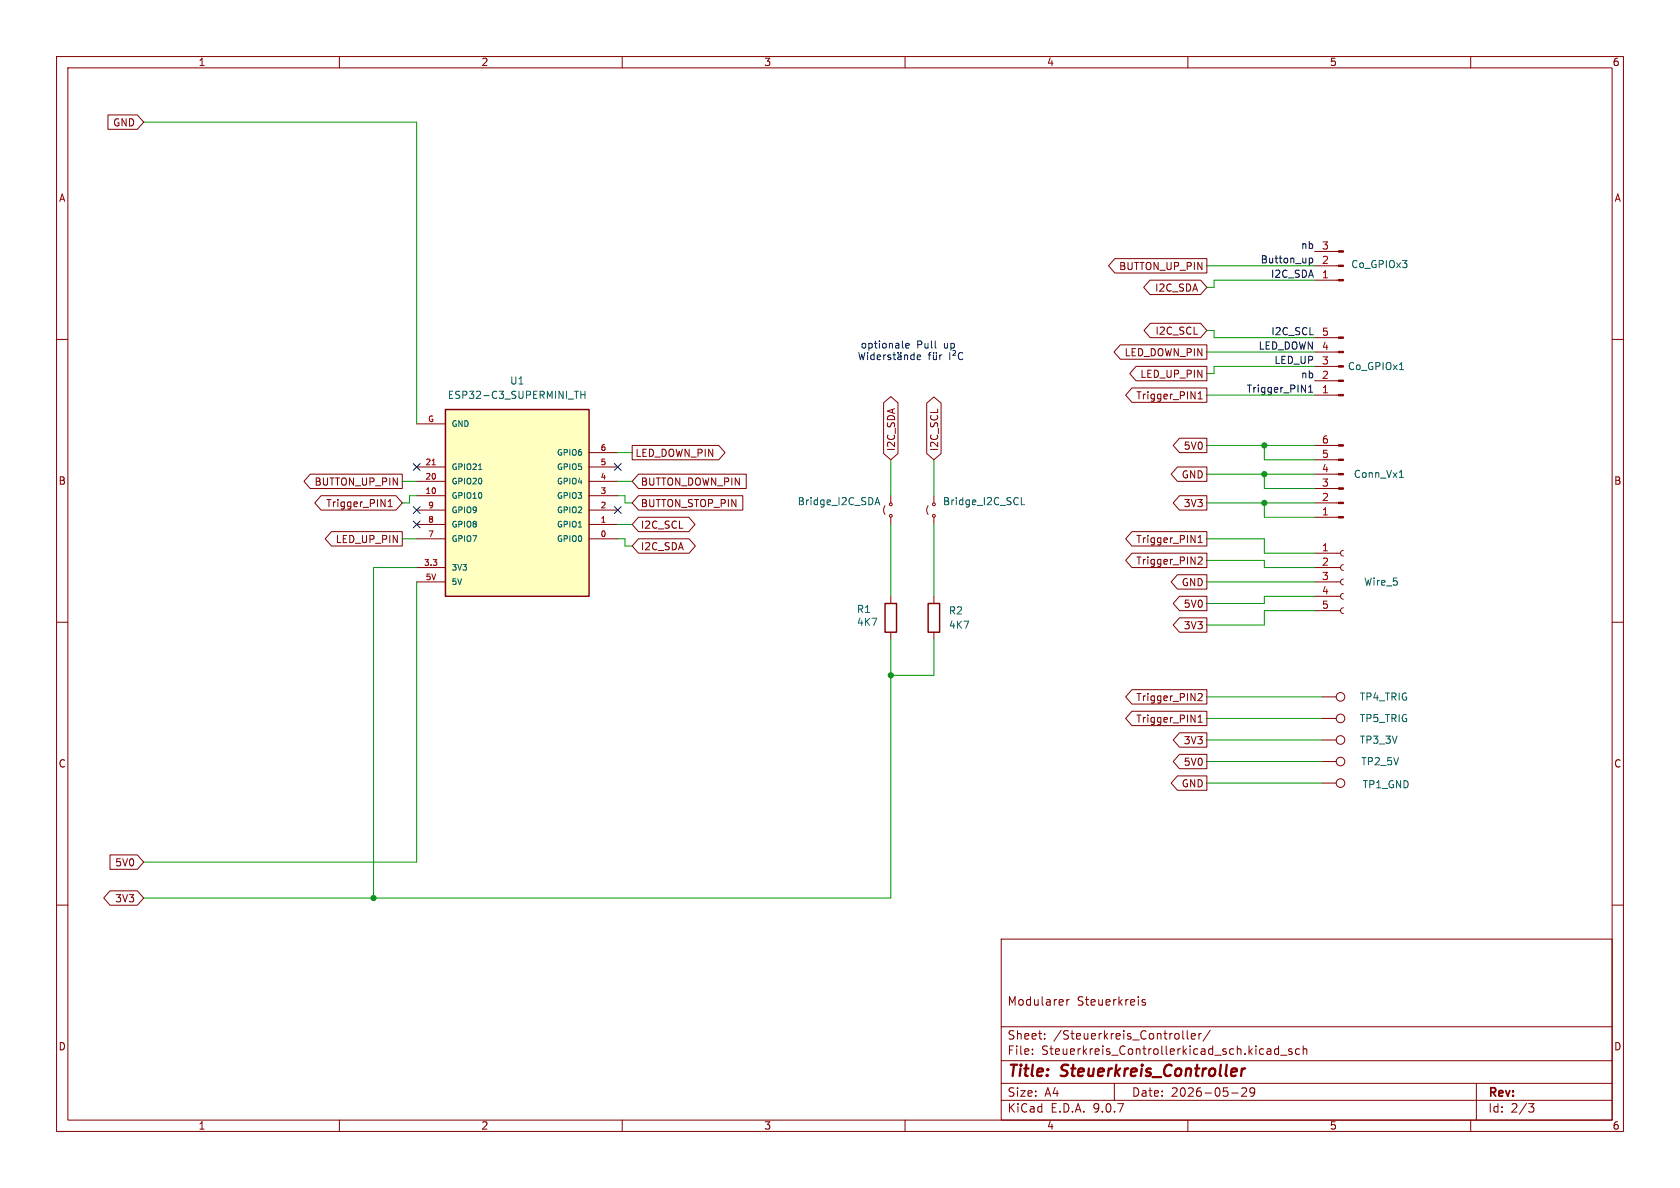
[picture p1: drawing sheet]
<svg xmlns="http://www.w3.org/2000/svg" width="297mm" height="210mm" viewBox="0 0 297 210" stroke-linecap="round" stroke-linejoin="round" font-family="sans-serif">
<g fill="none" stroke="#840000" stroke-width=".18">
<path d="M10 10h277v190h-277zM12 12h273v186h-273zM60 10v2M110 10v2M160 10v2M210 10v2M260 10v2M232.4 49.5h4.2M232.4 47h4.2M232.4 44.5h4.2M232.4 59.7h4.2M10 60h2"/>
<path d="M232.4 78.7h4.2M232.4 69.9h4.2M232.4 67.3h4.2M232.4 64.8h4.2M232.4 62.2h4.2M285 60h2M156.5 89.4l-.3 .7 .3 .8M157.5 87.6v1.3M157.5 91.4v1.3M232.4 97.8h4.6M232.4 91.4h4.2M232.4 88.9h4.2"/>
<path d="M232.4 86.4h4.2M232.4 83.8h4.2M232.4 81.3h4.2M237.5 97.3l-.4 .1-.1 .4 .1 .3 .4 .2M237.5 99.8l-.4 .2-.1 .3 .1 .4 .4 .1M10 110h2M232.4 100.3h4.6M232.4 102.9h4.6M232.4 105.4h4.6M232.4 108h4.6M237.5 102.4l-.4 .1-.1 .4 .1 .3 .4 .2M237.5 104.9l-.4 .2-.1 .3 .1 .4 .4 .1"/>
<path d="M237.5 107.4l-.4 .2-.1 .4 .1 .3 .4 .2M285 110h2M233.7 127h2.5M233.7 134.6h2.5M233.7 123.2h2.5M233.7 130.8h2.5M10 160h2M177 166h108v32h-108zM188.6 176.7v1M189 176.7l-.3 .1-.1 .2M202.5 176.8l-.4-.1-.2 .2 .1 .2 .5 .2v.3h-.6M285 160h2"/>
<path d="M60 198v2M110 198v2M160 198v2M177 194.5h108M177 191.5h108M177 187.5h108M177 181.5h108M182.5 186.3v.1M182.5 185.5v.1M184.7 183.6v.1M184.7 182.8v.1M197 191.5v3"/>
<path d="M209.1 182.2v1.3l.2 .2M209.9 182.2v1.3l.2 .2M210 198v2M210.6 183.2l.7-.1-.1-.3-.4-.1-.2 .2 .1 .7h.5M212 182.7v1M212.4 182.7l-.3 .1-.1 .2M214 182.1l-1.3 2M217.7 193.2h1.2M219.5 192.4l.6-.1 .2 .1 .1 .3-.9 1.1h.9M221.8 192.9l-.3 .3h-.3l-.2-.3 .1-.5 .4-.1 .2 .1a.99 .99 0 0 1-.3 1.4h-.3M224.6 185.5l.1 .9M224.7 186.3l-.2 .1"/>
<path d="M224.7 185.8h-.2M226 184.9v1.5M226 185.5l-.4-.1-.3 .3v.4l.2 .2h.5M226.4 186.5h1.1M228.4 185.5l-.4-.1-.2 .2 .1 .2 .5 .2v.3h-.6M229.7 185.5l-.4-.1-.3 .3v.4l.2 .2h.5M230.4 185.5l.2-.1 .4 .1v.9M230.4 184.9v1.5M260 198v2M261 191.5v6.5M270.2 195.1h1l-.5 .6 .4 .1 .1 .5-.3 .3h-.4"/>
<circle cx="157.5" cy="89.2" r=".25"/>
<circle cx="157.5" cy="91.2" r=".25"/>
<circle cx="237" cy="123.2" r=".76"/>
<circle cx="237" cy="130.8" r=".76"/>
<circle cx="237" cy="134.6" r=".76"/>
<circle cx="237" cy="127" r=".76"/>
</g>
<path d="M219.6 188.9l-.2 1.3M220.1 188.9l-.4 .1-.2 .3" fill="none" stroke="#840000" stroke-width=".4"/>
<g fill="#840000" stroke="#840000" stroke-width=".18">
<path d="M236.6 49.4h.9v.3h-.9z"/>
<path d="M236.6 46.9h.9v.2h-.9z"/>
<path d="M236.6 44.3h.9v.3h-.9z"/>
<path d="M236.6 91.3h.9v.3h-.9z"/>
<path d="M236.6 88.8h.9v.2h-.9z"/>
<path d="M236.6 86.2h.9v.3h-.9z"/>
<path d="M236.6 83.7h.9v.2h-.9z"/>
<path d="M236.6 81.2h.9v.2h-.9z"/>
<path d="M236.6 78.6h.9v.3h-.9z"/>
<path d="M236.6 69.7h.9v.3h-.9z"/>
<path d="M236.6 67.2h.9v.2h-.9z"/>
<path d="M236.6 64.6h.9v.3h-.9z"/>
<path d="M236.6 62.1h.9v.3h-.9z"/>
<path d="M236.6 59.6h.9v.2h-.9z"/>
</g>
<path d="M247.4 65.3h.7M154.7 89.2l.4-1.2 .4 1.2M154.8 88.9h.6M247.4 84.4h.7" fill="none" stroke="#006464" stroke-width=".18"/>
<path d="M78.7 72.4h25.4v33h-25.4z" fill="#ffffc2"/>
<path d="M78.7 72.4h25.4v33h-25.4zM156.5 106.7h2v5.1h-2zM164.1 106.7h2v5.1h-2z" fill="none" stroke="#840000" stroke-width=".25"/>
<g fill="none" stroke="#840000" stroke-width=".18">
<path d="M19.1 20.3h5.2l1.1 1.3-1.1 1.3h-5.2zM197.1 45.7h16.3v2.6h-16.3l-1.1-1.3zM203.3 49.5h8.9l1.2 1.3-1.2 1.3h-8.9l-1.1-1.3zM203.4 57.1h8.8l1.2 1.3-1.2 1.3h-8.8l-1.2-1.3zM73.7 74.9h5M111.8 78.7h15.3l1.1 1.3-1.1 1.3h-15.3zM156.2 71.2l1.3-1.1 1.3 1.1v9l-1.3 1.1-1.3-1.1zM163.8 71.3l1.3-1.1 1.3 1.1v8.9l-1.3 1.1-1.3-1.1zM198.1 61h15.3v2.5h-15.3l-1.2-1.3zM200.1 68.6h13.3v2.5h-13.3l-1.1-1.2zM200.8 64.8h12.6v2.5h-12.6l-1.1-1.3zM208.5 77.5h4.9v2.5h-4.9l-1.1-1.3z"/>
<path d="M211.8 69.6l.4-.3v1.2M211.8 70.5h.7M54.8 83.8h16.3v2.6h-16.3l-1.1-1.3zM56.8 87.6h13.2l1.1 1.3-1.1 1.3h-13.2l-1.2-1.3zM58.6 94h12.5v2.5h-12.5l-1.1-1.2zM68.6 89.6h.7M68.6 88.7l.4-.4v1.3M73.7 95.3h5M73.7 92.7h5M73.7 90.2h5M73.7 87.6h5M73.7 85.1h5"/>
<path d="M73.7 82.6h5M104.1 95.3h5.1M104.1 92.7h5.1M104.1 90.2h5.1M104.1 87.6h5.1M104.1 85.1h5.1M104.1 82.6h5.1M104.1 80h5.1M112.9 91.4h8.9l1.1 1.3-1.1 1.3h-8.9l-1.1-1.3zM112.9 87.6h18.4v2.6h-18.4l-1.1-1.3zM112.9 95.2h8.9l1.1 1.3-1.1 1.3h-8.9l-1.1-1.3zM112.9 83.8h19v2.6h-19l-1.1-1.3z"/>
<path d="M164.1 89.4l-.3 .7 .3 .8M165.1 87.6v1.3M165.1 91.4v1.3M200.1 94h13.3v2.5h-13.3l-1.1-1.2zM200.1 97.8h13.3v2.5h-13.3l-1.1-1.2zM208.2 82.5h5.2v2.6h-5.2l-1.2-1.3zM208.5 87.6h4.9v2.6h-4.9l-1.1-1.3zM211.8 98.6l.5-.1 .2 .3-.7 .9h.7M211.8 95.9h.7M211.8 95l.4-.3v1.2M73.7 102.9h5M73.7 100.3h5"/>
<path d="M157.5 105.4v1.3M157.5 111.8v1.2M165.1 105.4v1.3M165.1 111.8v1.2M208.2 101.6h5.2v2.5h-5.2l-1.2-1.2zM208.5 105.4h4.9v2.6h-4.9l-1.1-1.3zM208.5 109.2h4.9v2.6h-4.9l-1.1-1.3zM200.1 121.9h13.3v2.6h-13.3l-1.1-1.3zM200.1 125.7h13.3v2.6h-13.3l-1.1-1.3zM208.2 137.2h5.2v2.5h-5.2l-1.2-1.3zM208.5 133.3h4.9v2.6h-4.9l-1.1-1.3zM208.5 129.5h4.9v2.6h-4.9l-1.1-1.3z"/>
<path d="M211.8 122.7l.5-.1 .2 .4-.7 .9h.7M211.8 126.8l.4-.4v1.3M211.8 127.7h.7M233.7 138.4h2.5M19.4 157.5h4.9l1.1 1.3-1.1 1.2h-4.9l-1.1-1.2zM19.4 151.1h4.9l1.1 1.3-1.1 1.3h-4.9z"/>
<circle cx="165.1" cy="91.2" r=".25"/>
<circle cx="165.1" cy="89.2" r=".25"/>
<circle cx="237" cy="138.4" r=".76"/>
</g>
<path d="M101.5 69.2h.8M102.7 69.2v1.2M102.7 69.8h.7M103.4 69.2v1.2M84.6 83h.6M180.6 88v1.2h.6" fill="none" stroke="#006464" stroke-width=".18"/>
<path d="M76.4 82.2h.6" fill="none" stroke="#a90000" stroke-width=".18"/>
<path d="M231.5 45.6v1.3M231.5 45.7l.3-.1 .3 .3-.2 .5h-.4M231.3 69.3h.8M231.3 68.4l.4-.3v1.2" fill="none" stroke="#0f0f0f" stroke-width=".18"/>
<g fill="none" stroke="#009600" stroke-width=".18">
<path d="M25.4 21.6h48.3v53.3M213.4 58.4h1.2v1.3h17.8M213.4 47h19M232.4 49.5h-17.8v1.3h-1.2M213.4 69.9h19M213.4 78.7h19M213.4 62.2h19M223.5 78.7v2.6h8.9M232.4 64.8h-17.8v1.2h-1.2M71.1 95.3h2.6M71.1 85.1h2.6M73.7 87.6h-1.3v1.3h-1.3"/>
<path d="M109.2 87.6h1.3v1.3h1.3M109.2 95.3h1.3v1.2h1.3M109.2 92.7h2.6M109.2 80h2.6M109.2 85.1h2.6M157.5 81.3v6.3M157.5 92.7v12.7M165.1 81.3v6.3M165.1 92.7v12.7M213.4 88.9h19M213.4 95.3h10.1v2.5h8.9M213.4 83.8h19"/>
<path d="M213.4 99.1h10.1v1.2h8.9M223.5 88.9v2.5h8.9M223.5 83.8v2.6h8.9M73.7 102.9v49.5h-48.3M73.7 100.3h-7.7v58.5M157.5 113v45.8h-132.1M165.1 113v6.4h-7.6M213.4 102.9h19M232.4 105.4h-8.9v1.3h-10.1M232.4 108h-8.9v2.5h-10.1M213.4 130.8h20.3M213.4 134.6h20.3"/>
<path d="M213.4 138.4h20.3M213.4 123.2h20.3M213.4 127h20.3"/>
</g>
<path d="M73.1 81.9l1.2 1.3M73.1 92.1l1.2 1.2M73.1 89.6l1.2 1.2M74.3 81.9l-1.2 1.3M74.3 92.1l-1.2 1.2M74.3 89.6l-1.2 1.2M108.6 89.6l1.2 1.2M108.6 81.9l1.2 1.3M109.8 89.6l-1.2 1.2M109.8 81.9l-1.2 1.3" fill="none" stroke="#000084" stroke-width=".18"/>
<g fill="none" stroke="#0000c2" stroke-width=".18">
<path d="M151.8 62.3l.3 1.3 .3-.9 .2 .9 .3-1.3M153.4 62.7v.9M154.1 62.8l-.2 .2 .1 .5 .2 .1 .3-.1M154.5 62.3v1.3M155.1 62.8v.7h.5M155.6 62.8l.1 .2-.6 .2M156.2 62.7v.9M156.3 62.8l-.1 .2M157 62.8v.3l.4 .1 .1 .2-.2 .2-.3-.1M158 62.3v1.1l.3 .2M159.3 62.8v.8M159.3 63l-.4 .1-.2 .2 .2 .3 .4-.1"/>
<path d="M159.9 62.7v.9M159.9 62.9l.2-.2 .3 .1 .1 .8M160.1 61.1l.6-.1v-.2l-.4-.1-.2 .2 .1 .6h.5M161.6 62.8l-.4-.1-.2 .3 .1 .5h.5M161.6 62.3v1.3M162.2 63.2l.6-.2-.1-.2-.4-.1-.1 .2v.6h.5M164.1 62.7h.5M164.3 62.4v1.2M165 62.7l.1 .8 .3 .1 .1-.1M165.4 61.5h.1M165.5 62.3v.1M165.5 62.7v.9"/>
<path d="M166.1 62.7v.9M166.5 62.7l-.4 .3M167.9 62.3v1.3M170.2 62.4a.6 .6 0 0 0-.8 .5 .6 .6 0 0 0 .6 .7l.2-.1"/>
</g>
<g fill="#009600" stroke="#009600" stroke-width=".18">
<circle cx="223.5" cy="88.9" r=".46"/>
<circle cx="66" cy="158.8" r=".46"/>
<circle cx="223.5" cy="83.8" r=".46"/>
<circle cx="223.5" cy="78.7" r=".46"/>
<circle cx="157.5" cy="119.4" r=".46"/>
</g>
<g font-size="2.8" fill="#840000">
<text x="178" y="190.9">Title:</text>
<text x="187.7" y="190.9">Steuerkreis_Controller</text>
</g>
<g font-size="2.1" fill="#840000">
<text x="178" y="178">Modularer</text>
<text x="190.4" y="178">Steuerkreis</text>
<text x="178" y="184">Sheet:</text>
<text x="186.2" y="184">/Steuerkreis_Controller/</text>
<text x="178" y="186.7">File:</text>
<text x="184.1" y="186.7">Steuerkreis_Controllerkicad_sch.kicad_sch</text>
<text x="178" y="196.9">KiCad</text>
<text x="178" y="194.1">Size:</text>
<text x="184.7" y="194.1">A4</text>
<text x="185.7" y="196.9">E.D.A.</text>
<text x="193.3" y="196.9">9.0.7</text>
<text x="200" y="194.1">Date:</text>
<text x="207" y="194.1">2026-05-29</text>
<text x="263" y="194.3">Rev:</text>
<text x="263" y="196.9">Id:</text>
<text x="267.1" y="196.9">2/3</text>
</g>
<g font-size="1.8" fill="#840000">
<text x="35" y="11.9">1</text>
<text x="85" y="11.9">2</text>
<text x="135" y="11.9">3</text>
<text x="185" y="11.9">4</text>
<text x="235" y="11.9">5</text>
<text x="285" y="11.9">6</text>
<text x="19.9" y="22.5">GND</text>
<text x="10.3" y="35.9">A</text>
<text x="285.3" y="35.9">A</text>
<text x="197.7" y="47.9">BUTTON_UP_PIN</text>
<text x="204.1" y="51.8">I2C_SDA</text>
<text x="204.1" y="59.4">I2C_SCL</text>
<text x="198.7" y="63.2">LED_DOWN_PIN</text>
<text x="200.8" y="70.8">Trigger_PIN1</text>
<text x="201.5" y="67">LED_UP_PIN</text>
<text x="112.2" y="81">LED_DOWN_PIN</text>
<text x="158.4" y="79.9" transform="rotate(-90 158.4 79.9)">I2C_SDA</text>
<text x="166.1" y="79.9" transform="rotate(-90 166.1 79.9)">I2C_SCL</text>
<text x="209.2" y="79.7">5V0</text>
<text x="10.3" y="85.9">B</text>
<text x="55.5" y="86">BUTTON_UP_PIN</text>
<text x="57.6" y="89.9">Trigger_PIN1</text>
<text x="113.2" y="89.9">BUTTON_STOP_PIN</text>
<text x="113.2" y="86">BUTTON_DOWN_PIN</text>
<text x="208.8" y="84.8">GND</text>
<text x="209.2" y="89.9">3V3</text>
<text x="285.3" y="85.9">B</text>
<text x="113.2" y="93.7">I2C_SCL</text>
<text x="59.3" y="96.2">LED_UP_PIN</text>
<text x="113.2" y="97.5">I2C_SDA</text>
<text x="200.8" y="96.2">Trigger_PIN1</text>
<text x="200.8" y="100">Trigger_PIN2</text>
<text x="208.8" y="103.8">GND</text>
<text x="209.2" y="107.6">5V0</text>
<text x="209.2" y="111.4">3V3</text>
<text x="200.8" y="124.1">Trigger_PIN2</text>
<text x="200.8" y="128">Trigger_PIN1</text>
<text x="209.2" y="131.8">3V3</text>
<text x="10.3" y="135.9">C</text>
<text x="209.2" y="135.6">5V0</text>
<text x="285.3" y="135.9">C</text>
<text x="208.8" y="139.4">GND</text>
<text x="20.3" y="153.4">5V0</text>
<text x="20.3" y="159.7">3V3</text>
<text x="10.3" y="185.9">D</text>
<text x="285.3" y="185.9">D</text>
<text x="35" y="199.9">1</text>
<text x="85" y="199.9">2</text>
<text x="135" y="199.9">3</text>
<text x="185" y="199.9">4</text>
<text x="235" y="199.9">5</text>
<text x="285" y="199.9">6</text>
</g>
<g font-size="1.8" fill="#0f0f0f">
<text x="222.8" y="46.6">Button_up</text>
<text x="229.9" y="44.1">nb</text>
<text x="224.6" y="49.2">I2C_SDA</text>
<text x="224.6" y="59.3">I2C_SCL</text>
<text x="222.4" y="61.9">LED_DOWN 4</text>
<text x="225.2" y="64.4">LED_UP</text>
<text x="220.3" y="69.5">Trigger_PIN1</text>
<text x="229.9" y="67">nb</text>
</g>
<g font-size="1.8" fill="#a90000">
<text x="233.6" y="46.7">2</text>
<text x="233.6" y="44.2">3</text>
<text x="233.6" y="49.3">1</text>
<text x="233.6" y="59.4">5</text>
<text x="233.6" y="64.5">3</text>
<text x="233.6" y="69.6">1</text>
<text x="233.6" y="67.1">2</text>
<text x="233.6" y="83.6">4</text>
<text x="233.6" y="81">5</text>
<text x="233.6" y="78.5">6</text>
<text x="233.6" y="88.6">2</text>
<text x="233.6" y="86.1">3</text>
<text x="233.6" y="91.2">1</text>
<text x="233.6" y="97.5">1</text>
<text x="233.6" y="100.1">2</text>
<text x="233.6" y="102.6">3</text>
<text x="233.6" y="105.2">4</text>
<text x="233.6" y="107.7">5</text>
</g>
<g font-size="1.8" fill="#006464">
<text x="238.8" y="47.6">Co_GPIOx3</text>
<text x="238.2" y="65.6">Co_GPIOx1</text>
<text x="79.1" y="70.7">ESP32-C3_SUPERMINI_TH</text>
<text x="90.1" y="68.2">U1</text>
<text x="140.9" y="89.5">Bridge_I2C_SDA</text>
<text x="166.6" y="89.5">Bridge_I2C_SCL</text>
<text x="239.2" y="84.7">Conn_Vx1</text>
<text x="241.1" y="103.7">Wire_5</text>
<text x="151.4" y="108.6">R1</text>
<text x="151.4" y="110.8">4K7</text>
<text x="167.6" y="108.8">R2</text>
<text x="167.6" y="111.4">4K7</text>
<text x="240.3" y="124.1">TP4_TRIG</text>
<text x="240.3" y="127.9">TP5_TRIG</text>
<text x="240.3" y="131.7">TP3_3V</text>
<text x="240.5" y="135.5">TP2_5V</text>
<text x="240.8" y="139.5">TP1_GND</text>
</g>
<g font-size="1.8" fill="#0000c2">
<text x="152" y="61.8">optionale</text>
<text x="162" y="61.8">Pull</text>
<text x="167" y="61.8">up</text>
</g>
<g font-size="1.4" fill="#a90000">
<text x="75.6" y="74.7">G</text>
<text x="75.1" y="82.3">21</text>
<text x="106.1" y="82.3">5</text>
<text x="106.1" y="79.8">6</text>
<text x="75.1" y="87.4">10</text>
<text x="75.1" y="84.8">20</text>
<text x="75.6" y="89.9">9</text>
<text x="106.1" y="89.9">2</text>
<text x="106.1" y="87.4">3</text>
<text x="106.1" y="84.8">4</text>
<text x="75.6" y="95">7</text>
<text x="75.6" y="92.5">8</text>
<text x="106.1" y="95">0</text>
<text x="106.1" y="92.5">1</text>
<text x="74.9" y="100.1">3.3</text>
<text x="75.2" y="102.6">5V</text>
</g>
<g font-size="1.4" fill="#006464">
<text x="79.8" y="75.7">GND</text>
<text x="79.8" y="83.3">GPIO21</text>
<text x="98.3" y="83.3">GPIO5</text>
<text x="98.3" y="80.7">GPIO6</text>
<text x="79.8" y="88.4">GPIO10</text>
<text x="79.8" y="85.8">GPIO20</text>
<text x="98.3" y="88.4">GPIO3</text>
<text x="98.3" y="85.8">GPIO4</text>
<text x="79.8" y="96">GPIO7</text>
<text x="79.8" y="93.4">GPIO8</text>
<text x="79.8" y="90.9">GPIO9</text>
<text x="98.3" y="96">GPIO0</text>
<text x="98.3" y="93.4">GPIO1</text>
<text x="98.3" y="90.9">GPIO2</text>
<text x="79.8" y="101.1">3V3</text>
<text x="79.8" y="103.6">5V</text>
</g>
</svg>
